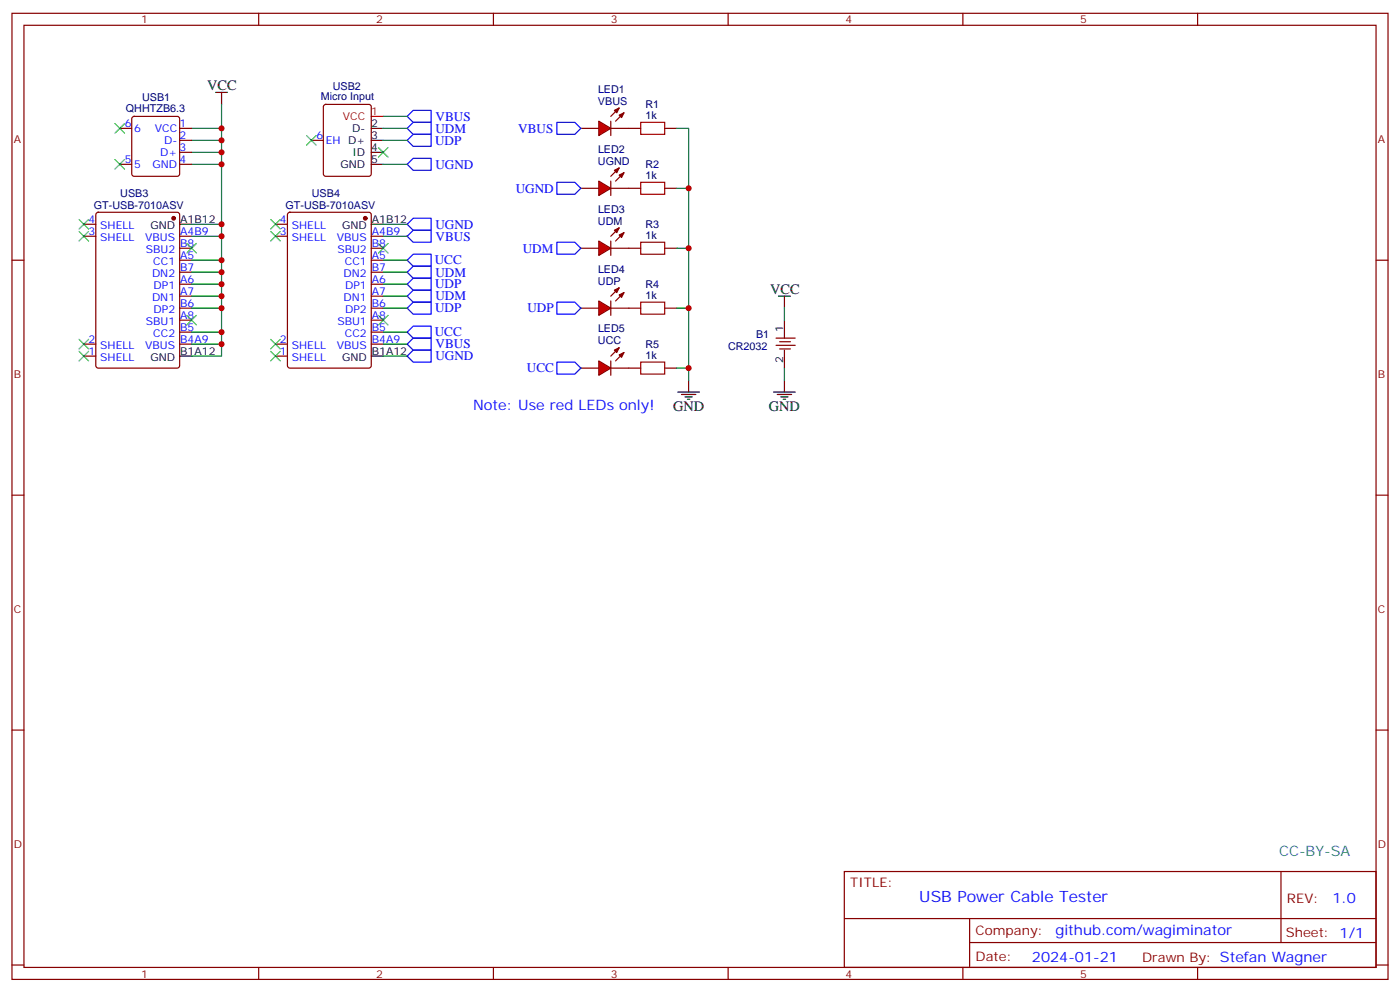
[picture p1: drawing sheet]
<svg xmlns="http://www.w3.org/2000/svg" width="412mm" height="292mm" viewBox="0 0 412 292" stroke-linecap="round" stroke-linejoin="round" font-family="sans-serif">
<g fill="none" stroke="#870000" stroke-width=".35">
<path d="M3.5 3.9h405.4v284.4h-405.4zM7.1 7.4h398.2v277.3h-398.2zM76.2 3.9v3.5M145.3 3.9v3.5M214.5 3.9v3.5M283.6 3.9v3.5M352.8 3.9v3.5M95.5 30.9l.5-.2h12.7l.6 .5 .1 20-.5 .6-12.9 .1-.7-.5-.1-20zM171.1 37.8h5.3M179.9 37.8h8.8M179.9 35.7v4.2M182.4 31.8l-2.5 2.5"/>
<path d="M183.8 33.2l-2.5 2.5M195.8 37.8h3.5M91.7 41.3h3.5M3.5 76.6h3.6M24.7 66h3.5M24.7 69.5h3.5M28.5 62.7l.4-.2h23.3l.7 .4v44.7l-.4 .7h-23.6l-.6-.4-.1-44.7zM52.9 76.6h3.5M52.9 69.5h3.5M52.9 73.1h3.5M81.1 66h3.6M81.1 69.5h3.6"/>
<path d="M84.9 62.7l.5-.2h23.3l.6 .4 .1 44.7-.5 .7h-23.5l-.7-.4v-44.7zM109.4 76.6h3.5M109.4 69.5h3.5M109.4 73.1h3.5M405.3 76.6h3.6M52.9 97.8h3.5M52.9 94.2h3.5M52.9 90.7h3.5M52.9 87.2h3.5M52.9 83.6h3.5M52.9 80.1h3.5M109.4 97.8h3.5"/>
<path d="M109.4 94.2h3.5M109.4 90.7h3.5M109.4 87.2h3.5M109.4 83.6h3.5M109.4 80.1h3.5M24.7 101.3h3.5M24.7 104.8h3.5M52.9 101.3h3.5M81.1 101.3h3.6M81.1 104.8h3.6M109.4 101.3h3.5M3.5 145.7h3.6"/>
<path d="M405.3 145.7h3.6M3.5 214.9h3.6M405.3 214.9h3.6M248.7 256.5h156.6v28.2h-156.6zM377.3 256.5v20.9M248.7 270.4h156.5M285.6 277.4h119.6M285.6 270.4v14.1M3.5 284h3.6M76.2 284.7v3.6M145.3 284.7v3.6M214.5 284.7v3.6"/>
<path d="M283.6 284.7v3.6M352.8 284.7v3.6M405.3 284h3.6"/>
</g>
<path d="M109.4 37.8h3.5M109.4 48.4h3.5M109.4 44.8h3.5M109.4 41.3h3.5M52.9 66h3.5M109.4 66h3.5M52.9 104.8h3.5M109.4 104.8h3.5" fill="none" stroke="#000" stroke-width=".35"/>
<g fill="#870000" stroke="#870000" stroke-width=".35">
<path d="M182.4 33.9l1.4-.7-.7 1.4z"/>
<path d="M181 32.5l1.4-.7-.7 1.4z"/>
<circle cx="51.2" cy="64.2" r=".53"/>
<circle cx="107.6" cy="64.2" r=".53"/>
</g>
<path d="M109.4 34.3h3.5" fill="none" stroke="#f00" stroke-width=".35"/>
<path d="M188.7 36h7.1v3.5h-7.1z" fill="none" stroke="#a10000" stroke-width=".35"/>
<path d="M176.4 35.7l3.5 2.1-3.5 2.1z" fill="#f00" stroke="#870000" stroke-width=".35"/>
<path d="M63.5 27.2h3.5M65.3 27.2v3.5" fill="none" stroke="#000" stroke-width=".35"/>
<g fill="none" stroke="#008700" stroke-width=".35">
<path d="M56.4 37.8h8.9M65.3 30.7v74.1h-8.9M112.9 37.8h7M112.9 34.3h7M56.4 41.3h8.9M56.4 44.8h8.9M56.4 48.4h8.9M112.9 41.3h7M112.9 48.4h7M56.4 76.6h8.9M56.4 69.5h8.9M56.4 66h8.9"/>
<path d="M112.9 76.6h7M112.9 69.5h7M112.9 66h7M56.4 97.8h8.9M56.4 90.7h8.9M56.4 87.2h8.9M56.4 83.6h8.9M56.4 80.1h8.9M112.9 97.8h7M112.9 90.7h7M112.9 87.2h7M112.9 83.6h7"/>
<path d="M112.9 80.1h7M56.4 101.3h8.9M112.9 101.3h7M112.9 104.8h7"/>
</g>
<g fill="none" stroke="#3c3" stroke-width=".35">
<path d="M90.3 39.9l2.8 2.8M93.1 39.9l-2.8 2.8M111.5 43.4l2.8 2.8M114.3 43.4l-2.8 2.8M23.3 64.6l2.8 2.8M23.3 68.1l2.8 2.8M26.1 64.6l-2.8 2.8M26.1 68.1l-2.8 2.8M55 71.6l2.9 2.9M57.9 71.6l-2.9 2.9M79.7 64.6l2.8 2.8M79.7 68.1l2.8 2.8"/>
<path d="M82.5 68.1l-2.8 2.8M82.5 64.6l-2.8 2.8M111.5 71.6l2.8 2.9M114.3 71.6l-2.8 2.9M23.3 99.9l2.8 2.8M26.1 99.9l-2.8 2.8M55 92.8l2.9 2.8M57.9 92.8l-2.9 2.8M79.7 99.9l2.8 2.8M82.5 99.9l-2.8 2.8M111.5 92.8l2.8 2.8M114.3 92.8l-2.8 2.8"/>
<path d="M23.3 103.4l2.8 2.8M26.1 103.4l-2.8 2.8M79.7 103.4l2.8 2.8M82.5 103.4l-2.8 2.8"/>
</g>
<g fill="none" stroke="#00f" stroke-width=".35">
<path d="M119.9 34.3l1.8-1.8h5.3v3.5h-5.3zM119.9 37.8l1.8-1.8h5.3v3.5h-5.3zM119.9 41.3l1.8-1.8h5.3v3.6h-5.3zM119.9 48.4l1.8-1.8h5.3v3.5h-5.3zM119.9 66l1.8-1.8h5.3v3.6h-5.3zM119.9 69.5l1.8-1.7h5.3v3.5h-5.3zM119.9 76.6l1.8-1.8h5.3v3.6h-5.3zM119.9 80.1l1.8-1.7h5.3v3.5h-5.3zM119.9 87.2l1.8-1.8h5.3v3.5h-5.3zM119.9 83.6l1.8-1.7h5.3v3.5h-5.3zM119.9 90.7l1.8-1.8h5.3v3.6h-5.3zM119.9 97.8l1.8-1.8h5.3v3.5h-5.3z"/>
<path d="M119.9 104.8l1.8-1.8h5.3v3.6h-5.3zM119.9 101.3l1.8-1.8h5.3v3.5h-5.3z"/>
</g>
<g fill="#870000" stroke="#870000" stroke-width=".35">
<path d="M182.4 51.5l1.4-.7-.7 1.4z"/>
<path d="M181 50.1l1.4-.7-.7 1.4z"/>
</g>
<path d="M171.1 55.4h5.3M179.9 55.4h5.3M179.9 53.3v4.2M182.4 49.4l-2.5 2.5M183.8 50.8l-2.5 2.5" fill="none" stroke="#870000" stroke-width=".35"/>
<path d="M176.4 53.3l3.5 2.1-3.5 2.1z" fill="#f00" stroke="#870000" stroke-width=".35"/>
<path d="M188.7 53.7h7.1v3.5h-7.1z" fill="none" stroke="#a10000" stroke-width=".35"/>
<path d="M185.2 55.4h3.5M195.8 55.4h3.5M171.1 73.1h5.3M179.9 73.1h5.3M179.9 70.9v4.3M182.4 67.1l-2.5 2.4M183.8 68.5l-2.5 2.4" fill="none" stroke="#870000" stroke-width=".35"/>
<g fill="#870000" stroke="#870000" stroke-width=".35">
<path d="M182.4 69.2l1.4-.7-.7 1.4z"/>
<path d="M181 67.8l1.4-.7-.7 1.4z"/>
</g>
<path d="M176.4 70.9l3.5 2.2-3.5 2.1z" fill="#f00" stroke="#870000" stroke-width=".35"/>
<path d="M188.7 71.3h7.1v3.5h-7.1z" fill="none" stroke="#a10000" stroke-width=".35"/>
<path d="M185.2 73.1h3.5M195.8 73.1h3.5M171.1 90.7h5.3M179.9 90.7h5.3M179.9 88.6v4.2M182.4 84.7l-2.5 2.5M183.8 86.1l-2.5 2.5" fill="none" stroke="#870000" stroke-width=".35"/>
<g fill="#870000" stroke="#870000" stroke-width=".35">
<path d="M182.4 86.8l1.4-.7-.7 1.4z"/>
<path d="M181 85.4l1.4-.7-.7 1.4z"/>
</g>
<path d="M176.4 88.6l3.5 2.1-3.5 2.1z" fill="#f00" stroke="#870000" stroke-width=".35"/>
<path d="M188.7 88.9h7.1v3.6h-7.1z" fill="none" stroke="#a10000" stroke-width=".35"/>
<path d="M185.2 90.7h3.5M195.8 90.7h3.5M171.1 108.3h5.3M179.9 108.3h5.3M179.9 106.2v4.3M182.4 102.3l-2.5 2.5M183.8 103.8l-2.5 2.4" fill="none" stroke="#870000" stroke-width=".35"/>
<g fill="#870000" stroke="#870000" stroke-width=".35">
<path d="M182.4 104.5l1.4-.7-.7 1.4z"/>
<path d="M181 103l1.4-.7-.7 1.5z"/>
</g>
<path d="M176.4 106.2l3.5 2.1-3.5 2.2z" fill="#f00" stroke="#870000" stroke-width=".35"/>
<path d="M188.7 106.6h7.1v3.5h-7.1z" fill="none" stroke="#a10000" stroke-width=".35"/>
<g fill="none" stroke="#870000" stroke-width=".35">
<path d="M35.3 37.8h3.5M39 34.5l.5-.2h12.7l.5 .2 .2 .5v16.2l-.2 .5-.5 .2h-12.7l-.5-.2-.2-.5v-16.2zM52.9 37.8h3.5M35.3 48.4h3.5M52.9 48.4h3.5M52.9 44.8h3.5M52.9 41.3h3.5M228.6 99.5h5.6M185.2 108.3h3.5M195.8 108.3h3.5M228.6 101.6h5.6M229.7 100.6h3.1"/>
<path d="M229.7 102.7h3.1"/>
</g>
<path d="M164 36h5.3l1.8 1.8-1.8 1.7h-5.3zM164 53.7h5.3l1.8 1.7-1.8 1.8h-5.3zM164 71.3h5.3l1.8 1.8-1.8 1.7h-5.3zM164 88.9h5.3l1.8 1.8-1.8 1.8h-5.3zM164 106.6h5.3l1.8 1.7-1.8 1.8h-5.3z" fill="none" stroke="#00f" stroke-width=".35"/>
<g fill="none" stroke="#000" stroke-width=".35">
<path d="M229.3 87.2h3.5M231.1 87.2v3.5M231.1 94.2v5.3M199.7 115.4h6.3M200.7 116.1h4.3M201.8 116.8h2.1M202.5 117.5h.7M202.8 111.9v3.5M227.9 115.4h6.3M229 116.1h4.2M230 116.8h2.1M230.7 117.5h.7"/>
<path d="M231.1 103v5.3M231.1 111.9v3.5"/>
</g>
<path d="M199.3 37.8h3.5v74.1M199.3 55.4h3.5M199.3 73.1h3.5M199.3 90.7h3.5M231.1 90.7v3.5M199.3 108.3h3.5M231.1 108.3v3.6" fill="none" stroke="#008700" stroke-width=".35"/>
<path d="M33.9 36.4l2.8 2.8M36.7 36.4l-2.8 2.8M33.9 47l2.8 2.8M36.7 47l-2.8 2.8" fill="none" stroke="#3c3" stroke-width=".35"/>
<g fill="#c00">
<circle cx="65.3" cy="101.3" r=".88"/>
<circle cx="65.3" cy="97.8" r=".88"/>
<circle cx="65.3" cy="90.7" r=".88"/>
<circle cx="65.3" cy="87.2" r=".88"/>
<circle cx="65.3" cy="83.6" r=".88"/>
<circle cx="65.3" cy="80.1" r=".88"/>
<circle cx="65.3" cy="76.6" r=".88"/>
<circle cx="65.3" cy="69.5" r=".88"/>
<circle cx="65.3" cy="66" r=".88"/>
<circle cx="65.3" cy="37.8" r=".88"/>
<circle cx="65.3" cy="41.3" r=".88"/>
<circle cx="65.3" cy="44.8" r=".88"/>
<circle cx="65.3" cy="48.4" r=".88"/>
<circle cx="202.8" cy="108.3" r=".88"/>
<circle cx="202.8" cy="90.7" r=".88"/>
<circle cx="202.8" cy="73.1" r=".88"/>
<circle cx="202.8" cy="55.4" r=".88"/>
</g>
<text font-size="4.6" fill="#00f" x="270.8" y="265.5">USB Power Cable Tester</text>
<g font-size="4.2">
<text x="61" y="26.5">VCC</text>
<text x="226.8" y="86.5">VCC</text>
<text x="198.3" y="121">GND</text>
<text x="226.5" y="121">GND</text>
</g>
<g font-size="4.2" fill="#00f">
<text x="139.3" y="120.7">Note: Use red LEDs only!</text>
<text x="392.5" y="265.8">1.0</text>
<text x="310.9" y="275.3">github.com/wagiminator</text>
<text x="304" y="283.1">2024-01-21</text>
</g>
<text font-size="4.2" fill="#0099b0" x="376.8" y="251.9">CC-BY-SA</text>
<g font-size="3.9" fill="#00f">
<text x="128.3" y="35.5">VBUS</text>
<text x="128.2" y="39">UDM</text>
<text x="152.7" y="39">VBUS</text>
<text x="128.2" y="42.6">UDP</text>
<text x="128.3" y="49.6">UGND</text>
<text x="151.9" y="56.7">UGND</text>
<text x="128.3" y="67.3">UGND</text>
<text x="128.3" y="70.8">VBUS</text>
<text x="128.1" y="77.8">UCC</text>
<text x="154" y="74.3">UDM</text>
<text x="128.2" y="81.4">UDM</text>
<text x="128.2" y="84.9">UDP</text>
<text x="128.2" y="88.4">UDM</text>
<text x="128.2" y="92">UDP</text>
<text x="155.3" y="92">UDP</text>
<text x="128.1" y="99">UCC</text>
<text x="128.3" y="106.1">UGND</text>
<text x="128.3" y="102.5">VBUS</text>
<text x="155.2" y="109.6">UCC</text>
</g>
<g font-size="3.9" fill="#800">
<text x="250.5" y="261.1">TITLE:</text>
<text x="379.1" y="265.8">REV:</text>
<text x="287.4" y="275.3">Company:</text>
<text x="378.7" y="275.9">Sheet: 1/1</text>
<text x="287.4" y="283">Date:</text>
<text x="336.4" y="283.1">Drawn By: Stefan Wagner</text>
</g>
<g font-size="3.2" fill="#800">
<text x="41.6" y="6.9">1</text>
<text x="110.8" y="6.9">2</text>
<text x="179.9" y="6.9">3</text>
<text x="249.1" y="6.9">4</text>
<text x="318.2" y="6.9">5</text>
<text x="4.1" y="42">A</text>
<text x="405.9" y="42">A</text>
<text x="4.1" y="111.2">B</text>
<text x="405.9" y="111.2">B</text>
<text x="4.1" y="180.3">C</text>
<text x="405.9" y="180.3">C</text>
<text x="4.1" y="249.4">D</text>
<text x="405.9" y="249.4">D</text>
<text x="41.6" y="287.7">1</text>
<text x="110.8" y="287.7">2</text>
<text x="179.9" y="287.7">3</text>
<text x="249.1" y="287.7">4</text>
<text x="318.2" y="287.7">5</text>
</g>
<g font-size="3.2" fill="#000080">
<text x="41.9" y="29.8">USB1</text>
<text x="94.5" y="29.4">Micro Input</text>
<text x="98" y="26.4">USB2</text>
<text x="176.2" y="27.3">LED1</text>
<text x="37.1" y="32.9">QHHTZB6.3</text>
<text x="176.1" y="30.8">VBUS</text>
<text x="190.1" y="35">1k</text>
<text x="190.1" y="31.8">R1</text>
<text x="176.2" y="44.9">LED2</text>
<text x="176.1" y="48.5">UGND</text>
<text x="190.1" y="52.6">1k</text>
<text x="190.1" y="49.4">R2</text>
<text x="35.4" y="57.9">USB3</text>
<text x="91.9" y="57.9">USB4</text>
<text x="27.7" y="61.5">GT-USB-7010ASV</text>
<text x="84.1" y="61.5">GT-USB-7010ASV</text>
<text x="176.2" y="62.6">LED3</text>
<text x="176.1" y="66.1">UDM</text>
<text x="190.1" y="70.2">1k</text>
<text x="190.1" y="67.1">R3</text>
<text x="176.1" y="83.7">UDP</text>
<text x="176.2" y="80.2">LED4</text>
<text x="190.1" y="87.9">1k</text>
<text x="190.1" y="84.7">R4</text>
<text x="176.1" y="101.4">UCC</text>
<text x="176.2" y="97.8">LED5</text>
<text x="222.7" y="99.6">B1</text>
<text x="190.1" y="105.5">1k</text>
<text x="190.1" y="102.3">R5</text>
<text x="214.5" y="103.1">CR2032</text>
</g>
<g font-size="3.2" fill="#f00">
<text x="101" y="35.3">VCC</text>
<text x="109.4" y="33.9">1</text>
</g>
<g font-size="3.2" fill="#00f">
<text x="36.8" y="37.4">6</text>
<text x="39.5" y="38.8">6</text>
<text x="45.6" y="38.8">VCC</text>
<text x="52.9" y="41">2</text>
<text x="52.9" y="37.4">1</text>
<text x="93.2" y="41">6</text>
<text x="47.2" y="45.9">D+</text>
<text x="48.3" y="42.4">D-</text>
<text x="52.9" y="44.5">3</text>
<text x="96" y="42.4">EH D+</text>
<text x="36.8" y="48">5</text>
<text x="39.5" y="49.4">5</text>
<text x="44.9" y="49.4">GND</text>
<text x="52.9" y="48">4</text>
<text x="26" y="65.7">4</text>
<text x="82.5" y="65.7">4</text>
<text x="26" y="69.2">3</text>
<text x="29.5" y="67.4">SHELL</text>
<text x="29.5" y="70.9">SHELL</text>
<text x="42.8" y="70.9">VBUS</text>
<text x="53.1" y="69.2">A4B9</text>
<text x="82.5" y="69.2">3</text>
<text x="86" y="67.4">SHELL</text>
<text x="86" y="70.9">SHELL</text>
<text x="99.2" y="70.9">VBUS</text>
<text x="109.5" y="69.2">A4B9</text>
<text x="42.9" y="74.5">SBU2</text>
<text x="45.2" y="78">CC1</text>
<text x="53.1" y="76.2">A5</text>
<text x="53.1" y="72.7">B8</text>
<text x="99.4" y="74.5">SBU2</text>
<text x="101.6" y="78">CC1</text>
<text x="109.5" y="76.2">A5</text>
<text x="109.5" y="72.7">B8</text>
<text x="44.8" y="81.5">DN2</text>
<text x="53.1" y="83.3">A6</text>
<text x="53.1" y="79.8">B7</text>
<text x="101.2" y="81.5">DN2</text>
<text x="109.5" y="83.3">A6</text>
<text x="109.5" y="79.8">B7</text>
<text x="44.8" y="88.6">DN1</text>
<text x="45.2" y="85.1">DP1</text>
<text x="53.1" y="86.8">A7</text>
<text x="101.2" y="88.6">DN1</text>
<text x="101.7" y="85.1">DP1</text>
<text x="109.5" y="86.8">A7</text>
<text x="42.9" y="95.6">SBU1</text>
<text x="45.2" y="92.1">DP2</text>
<text x="53.1" y="93.9">A8</text>
<text x="53.1" y="90.3">B6</text>
<text x="99.4" y="95.6">SBU1</text>
<text x="101.7" y="92.1">DP2</text>
<text x="109.5" y="93.9">A8</text>
<text x="109.5" y="90.3">B6</text>
<text x="26" y="100.9">2</text>
<text x="45.2" y="99.2">CC2</text>
<text x="53.1" y="100.9">B4A9</text>
<text x="53.1" y="97.4">B5</text>
<text x="82.5" y="100.9">2</text>
<text x="101.6" y="99.2">CC2</text>
<text x="109.5" y="100.9">B4A9</text>
<text x="109.5" y="97.4">B5</text>
<text x="26" y="104.5">1</text>
<text x="29.5" y="102.7">SHELL</text>
<text x="29.5" y="106.2">SHELL</text>
<text x="42.8" y="102.7">VBUS</text>
<text x="82.5" y="104.5">1</text>
<text x="86" y="102.7">SHELL</text>
<text x="86" y="106.2">SHELL</text>
<text x="99.2" y="102.7">VBUS</text>
</g>
<g font-size="3.2">
<text x="103.7" y="38.8">D-</text>
<text x="109.4" y="41">3</text>
<text x="109.4" y="37.4">2</text>
<text x="103.8" y="45.9">ID</text>
<text x="109.4" y="44.5">4</text>
<text x="100.3" y="49.4">GND</text>
<text x="109.4" y="48">5</text>
<text x="53.1" y="65.7">A1B12</text>
<text x="109.5" y="65.7">A1B12</text>
<text x="44.3" y="67.4">GND</text>
<text x="100.8" y="67.4">GND</text>
<text x="230.7" y="97.8" transform="rotate(-90 230.7 97.8)">1</text>
<text x="44.3" y="106.2">GND</text>
<text x="53.1" y="104.5">B1A12</text>
<text x="100.8" y="106.2">GND</text>
<text x="109.5" y="104.5">B1A12</text>
<text x="230.7" y="106.8" transform="rotate(-90 230.7 106.8)">2</text>
</g>
</svg>
